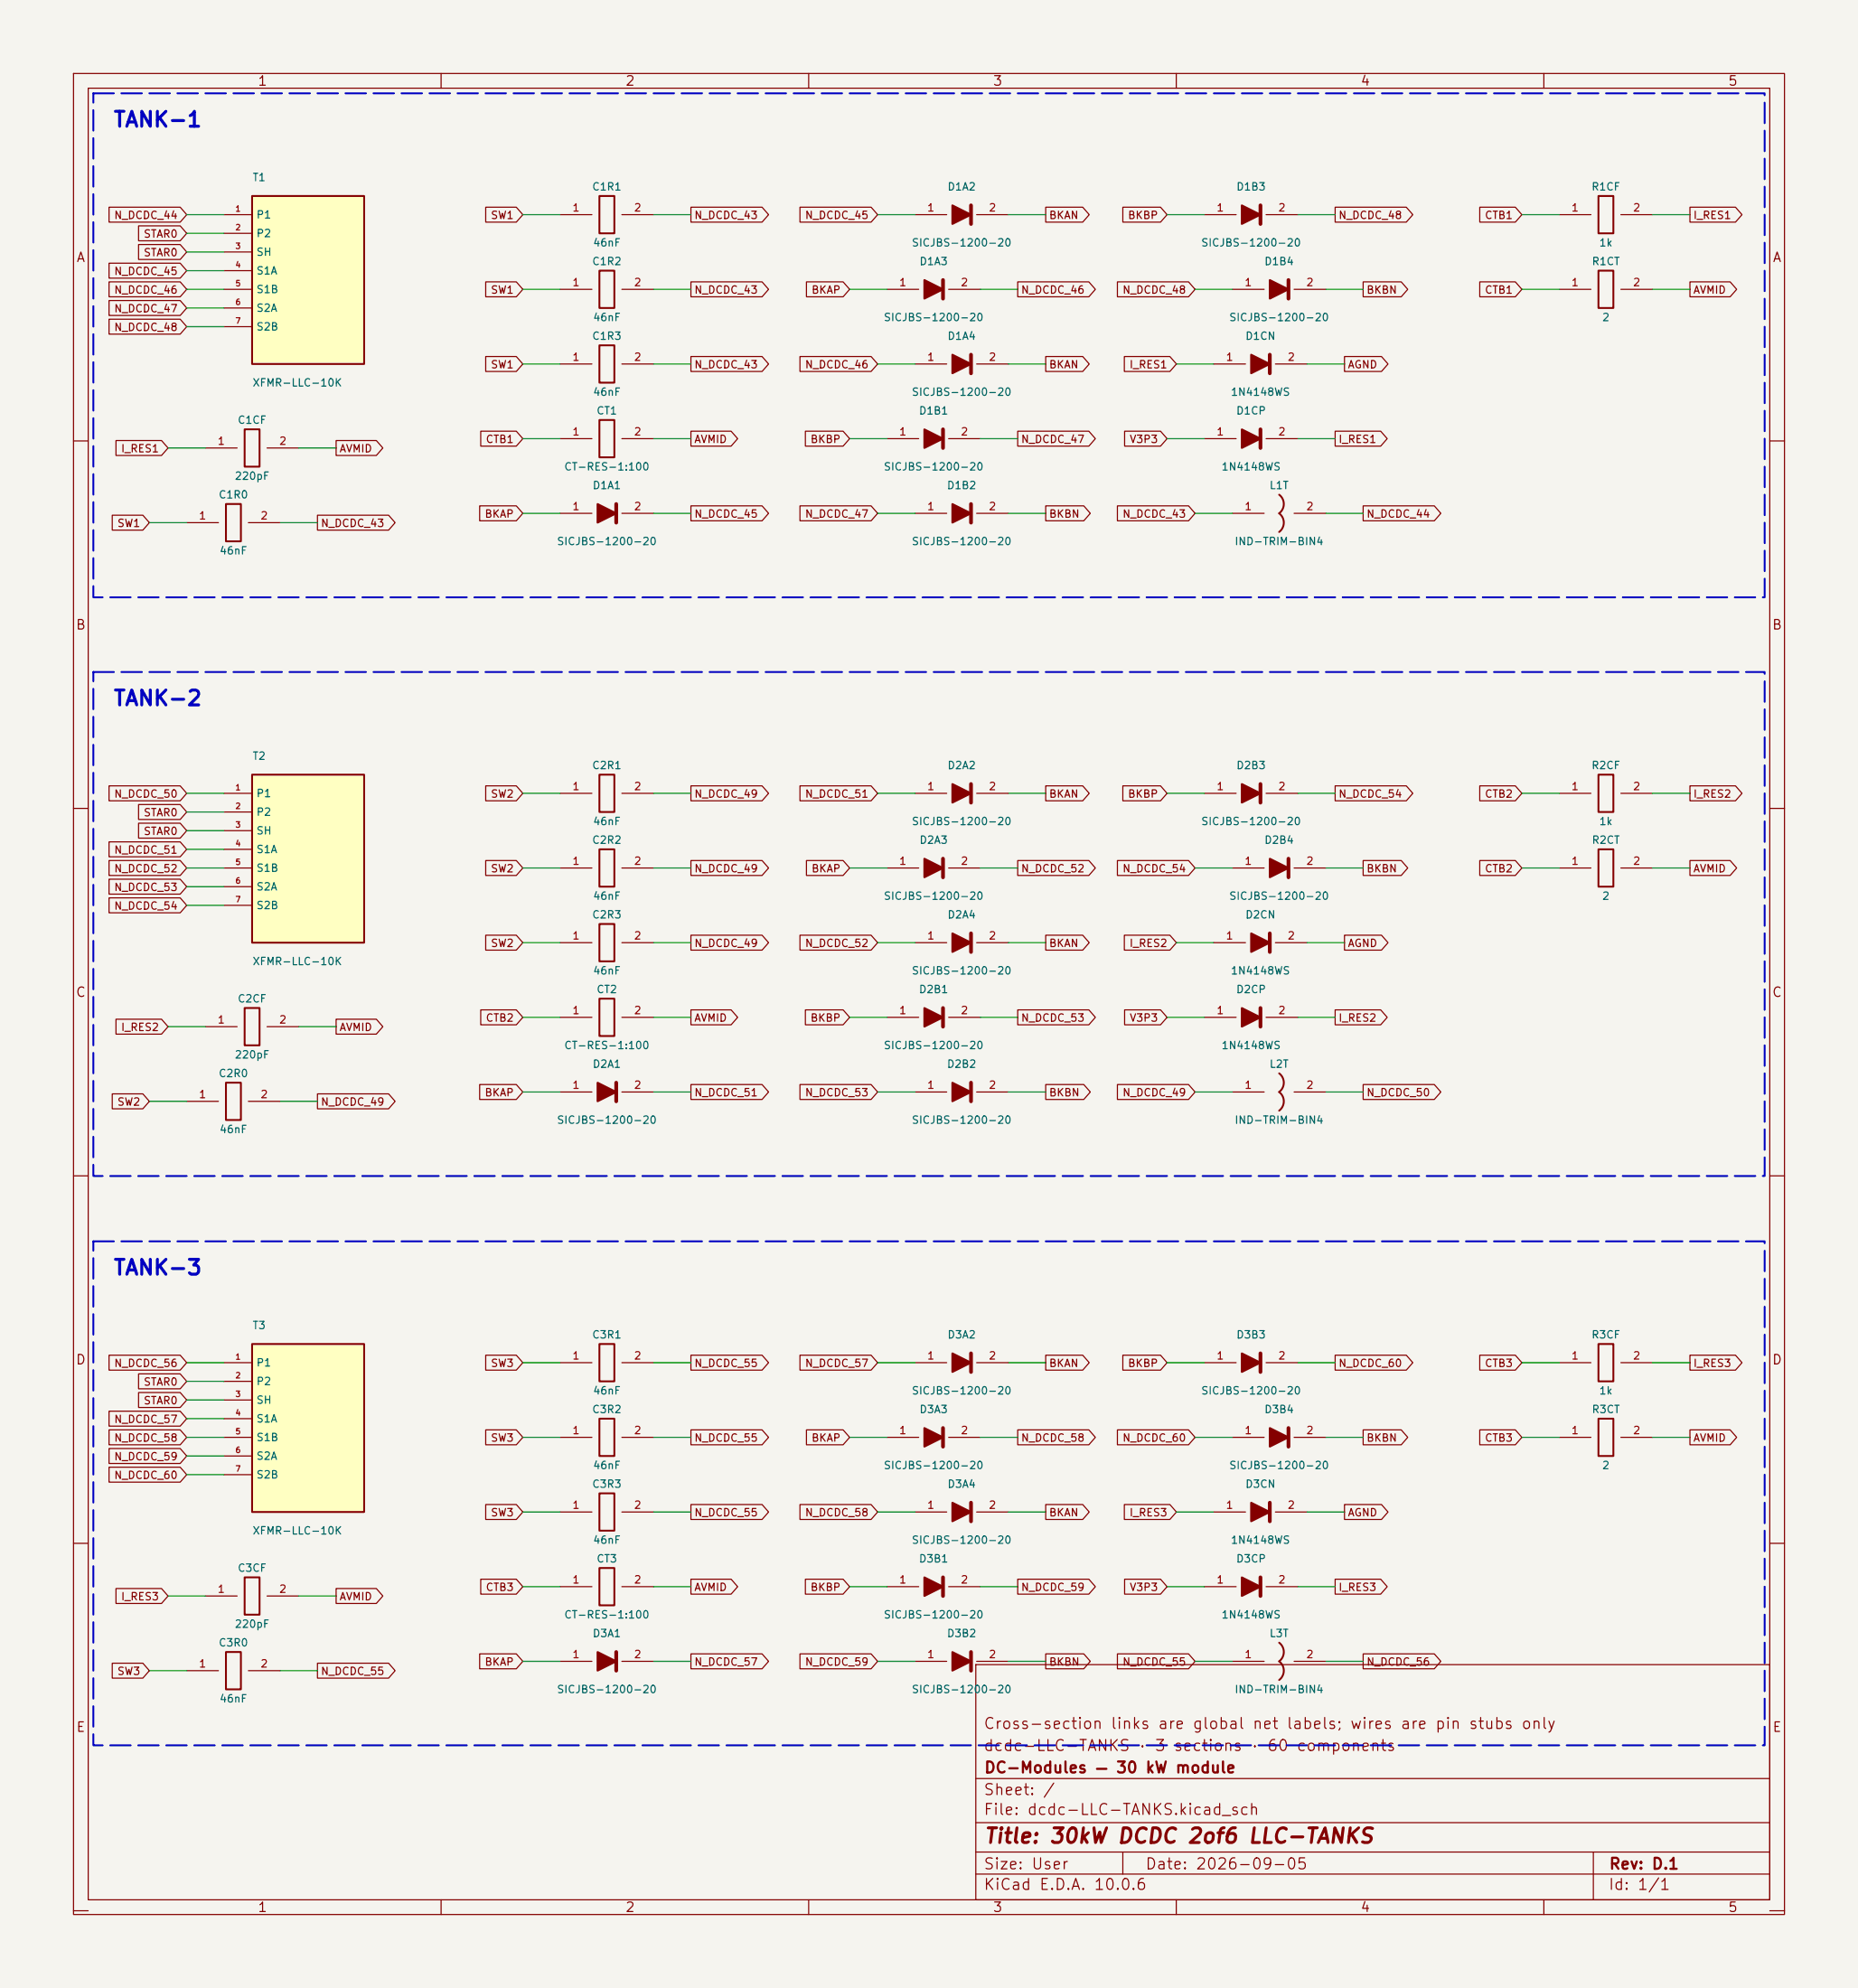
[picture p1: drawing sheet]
<svg xmlns="http://www.w3.org/2000/svg" width="253mm" height="271mm" viewBox="0 0 253 271" stroke-linecap="round" stroke-linejoin="round" font-family="sans-serif">
<path d="M0 0h252.7v270.5h-252.7z" fill="#f5f4ef" stroke="#f5f4ef" stroke-width=".12"/>
<g fill="none" stroke="#840000" stroke-width=".15">
<path d="M10 10h232.7v250.5h-232.7zM12 12h228.7v246.5h-228.7zM60 10v2M110 10v2M160 10v2M210 10v2M10 60h2M240.7 60h2M10 110h2M76.2 107.9h4.3M84.6 107.9h4.3M163.8 107.9h4.3"/>
<path d="M167.6 118.1h4.4M172.2 107.9h4.3M176 118.1h4.3M240.7 110h2M10 160h2M124.5 148.6h4.3M132.8 148.6h4.4M240.7 160h2M76.2 195.6h4.3M84.6 195.6h4.3M120.6 195.6h4.4M129 195.6h4.3"/>
<path d="M10 210h2M240.7 210h2M25.4 227.3h4.3M33.8 227.3h4.3M76.2 226.1h4.3M84.6 226.1h4.3M132.7 226.5h108v32h-108zM10 260h2M60 258.5v2M110 258.5v2M132.7 255h108M132.7 252h108"/>
<path d="M132.7 248h108M132.7 242h108M152.7 252v3M160 258.5v2M210 258.5v2M216.7 252v6.5M240.7 260h2"/>
</g>
<path d="M81.5 105.4h2.1v5.1h-2.1zM81.5 193h2.1v5.1h-2.1zM30.7 224.8h2.1v5.1h-2.1z" fill="none" stroke="#840000" stroke-width=".25"/>
<g fill="#840000" stroke="#840000" stroke-width=".25">
<path d="M172.7 116.8l2.6 1.3-2.6 1.3z"/>
<path d="M81.3 224.8l2.5 1.3-2.5 1.2z"/>
<path d="M168.9 106.7l2.5 1.2-2.5 1.3z"/>
<path d="M125.7 194.3l2.6 1.3-2.6 1.2z"/>
<path d="M129.5 147.3l2.6 1.3-2.6 1.3z"/>
</g>
<path d="M171.4 106.7v2.5M175.3 116.8v2.6M132.1 147.3v2.6M128.3 194.3v2.5M83.8 224.8v2.5" fill="none" stroke="#840000" stroke-width=".51"/>
<path d="M34.3 105.4h15.2v22.9h-15.2z" fill="#ffffc2"/>
<path d="M34.3 105.4h15.2v22.9h-15.2zM217.4 105.4h2.1v5.1h-2.1zM217.4 115.6h2.1v5h-2.1zM174 146a1.59 1.59 0 0 1 0 2.6 1.59 1.59 0 0 1 0 2.5M174 223.5a1.59 1.59 0 0 1 0 2.6 1.59 1.59 0 0 1 0 2.5" fill="none" stroke="#840000" stroke-width=".25"/>
<g fill="none" stroke="#840000" stroke-width=".15">
<path d="M30.5 107.9h3.8M30.5 110.5h3.8M30.5 113h3.8M30.5 115.6h3.8M30.5 118.1h3.8M120.6 118.1h4.4M124.5 107.9h4.3M129 118.1h4.3M132.8 107.9h4.4M212.1 107.9h4.3M212.1 118.1h4.3M220.5 107.9h4.3"/>
<path d="M220.5 118.1h4.3M30.5 120.6h3.8M30.5 123.2h3.8M120.6 138.4h4.4M124.5 128.3h4.3M129 138.4h4.3M132.8 128.3h4.4M163.8 138.4h4.3M165.1 128.3h4.3M172.2 138.4h4.3M173.5 128.3h4.3M167.6 148.6h4.4"/>
<path d="M176 148.6h4.3M124.5 185.4h4.3M132.8 185.4h4.4M120.6 215.9h4.4M129 215.9h4.3M163.8 215.9h4.3M172.2 215.9h4.3M124.5 226.1h4.3M132.8 226.1h4.4M167.6 226.1h4.4M176 226.1h4.3"/>
</g>
<g fill="#840000" stroke="#840000" stroke-width=".25">
<path d="M125.7 137.2l2.6 1.2-2.6 1.3z"/>
<path d="M125.7 214.6l2.6 1.3-2.6 1.3z"/>
<path d="M170.2 127l2.5 1.3-2.5 1.2z"/>
<path d="M129.5 127l2.6 1.3-2.6 1.2z"/>
<path d="M125.7 116.8l2.6 1.3-2.6 1.3z"/>
<path d="M168.9 214.6l2.5 1.3-2.5 1.3z"/>
<path d="M168.9 137.2l2.5 1.2-2.5 1.3z"/>
<path d="M129.5 106.7l2.6 1.2-2.6 1.3z"/>
<path d="M129.5 224.8l2.6 1.3-2.6 1.2z"/>
<path d="M129.5 184.1l2.6 1.3-2.6 1.3z"/>
</g>
<path d="M128.3 116.8v2.6M132.1 106.7v2.5M128.3 137.2v2.5M132.1 127v2.5M171.4 137.2v2.5M172.7 127v2.5M132.1 184.1v2.6M128.3 214.6v2.6M171.4 214.6v2.6M132.1 224.8v2.5" fill="none" stroke="#840000" stroke-width=".51"/>
<path d="M34.3 26.7h15.2v22.8h-15.2z" fill="#ffffc2"/>
<g fill="none" stroke="#840000" stroke-width=".25">
<path d="M34.3 26.7h15.2v22.8h-15.2zM81.5 26.7h2.1v5h-2.1zM81.5 36.8h2.1v5.1h-2.1zM217.4 26.7h2.1v5h-2.1zM217.4 36.8h2.1v5.1h-2.1zM33.3 58.4h2v5.1h-2zM81.5 57.1h2.1v5.1h-2.1zM81.5 47h2.1v5.1h-2.1zM30.7 68.6h2.1v5.1h-2.1zM81.5 115.6h2.1v5h-2.1zM81.5 135.9h2.1v5.1h-2.1zM81.5 125.7h2.1v5.1h-2.1z"/>
<path d="M217.4 182.9h2.1v5.1h-2.1zM217.4 193h2.1v5.1h-2.1z"/>
</g>
<g fill="none" stroke="#840000" stroke-width=".15">
<path d="M30.5 29.2h3.8M30.5 31.7h3.8M30.5 34.3h3.8M30.5 36.8h3.8M30.5 39.4h3.8M76.2 29.2h4.3M76.2 39.4h4.3M84.6 29.2h4.3M84.6 39.4h4.3M124.5 29.2h4.3M132.8 29.2h4.4M163.8 29.2h4.3"/>
<path d="M167.6 39.4h4.4M172.2 29.2h4.3M176 39.4h4.3M212.1 29.2h4.3M212.1 39.4h4.3M220.5 29.2h4.3M220.5 39.4h4.3M30.5 41.9h3.8M30.5 44.4h3.8M76.2 59.7h4.3M76.2 49.5h4.3M84.6 59.7h4.3"/>
<path d="M84.6 49.5h4.3M163.8 59.7h4.3M172.2 59.7h4.3M25.4 71.1h4.3M27.9 61h4.4M33.8 71.1h4.3M36.3 61h4.3M76.2 69.8h4.3M84.6 69.8h4.3M76.2 118.1h4.3M84.6 118.1h4.3M76.2 138.4h4.3"/>
<path d="M76.2 128.3h4.3M84.6 138.4h4.3M84.6 128.3h4.3M163.8 185.4h4.3M167.6 195.6h4.4M172.2 185.4h4.3M176 195.6h4.3M212.1 185.4h4.3M212.1 195.6h4.3M220.5 185.4h4.3M220.5 195.6h4.3M124.5 205.7h4.3"/>
<path d="M132.8 205.7h4.4M165.1 205.7h4.3M173.5 205.7h4.3"/>
</g>
<g fill="#840000" stroke="#840000" stroke-width=".25">
<path d="M129.5 204.5l2.6 1.2-2.6 1.3z"/>
<path d="M168.9 184.1l2.5 1.3-2.5 1.3z"/>
<path d="M172.7 194.3l2.6 1.3-2.6 1.2z"/>
<path d="M170.2 204.5l2.5 1.2-2.5 1.3z"/>
<path d="M81.3 68.6l2.5 1.2-2.5 1.3z"/>
<path d="M172.7 38.1l2.6 1.3-2.6 1.2z"/>
<path d="M168.9 27.9l2.5 1.3-2.5 1.3z"/>
<path d="M168.9 58.4l2.5 1.3-2.5 1.3z"/>
<path d="M129.5 27.9l2.6 1.3-2.6 1.3z"/>
</g>
<path d="M132.1 27.9v2.6M171.4 27.9v2.6M175.3 38.1v2.5M171.4 58.4v2.6M83.8 68.6v2.5M171.4 184.1v2.6M175.3 194.3v2.5M132.1 204.5v2.5M172.7 204.5v2.5" fill="none" stroke="#840000" stroke-width=".51"/>
<path d="M34.3 182.9h15.2v22.8h-15.2z" fill="#ffffc2"/>
<path d="M174 67.3a1.59 1.59 0 0 1 0 2.5 1.59 1.59 0 0 1 0 2.6M33.3 137.2h2v5h-2zM30.7 147.3h2.1v5.1h-2.1zM34.3 182.9h15.2v22.8h-15.2zM81.5 182.9h2.1v5.1h-2.1zM33.3 214.6h2v5.1h-2zM81.5 213.4h2.1v5h-2.1zM81.5 203.2h2.1v5.1h-2.1z" fill="none" stroke="#840000" stroke-width=".25"/>
<g fill="none" stroke="#840000" stroke-width=".15">
<path d="M14.8 28.2h9.7l.9 1-.9 1h-9.7zM14.8 38.4h9.7l.9 1-.9 1h-9.7zM14.8 35.8h9.7l.9 1-.9 1h-9.7zM18.8 33.3h5.7l.9 1-.9 1h-5.7zM18.8 30.7h5.7l.9 1-.9 1.1h-5.7zM66.1 38.4h4.1l.9 1-.9 1h-4.1zM66.1 28.2h4.1l.9 1-.9 1h-4.1zM94 28.2h9.7l.8 1-.8 1h-9.7zM94 38.4h9.7l.8 1-.8 1h-9.7zM108.8 28.2h9.7l.9 1-.9 1h-9.7zM109.7 38.4h5l.9 1-.9 1h-5zM120.6 39.4h4.4"/>
<path d="M129 39.4h4.3M138.4 38.4h9.7l.9 1-.9 1h-9.7zM142.2 28.2h5.1l.9 1-.9 1h-5.1zM152 38.4h9.7l.9 1-.9 1h-9.7zM152.7 28.2h5.2l.8 1-.8 1h-5.2zM181.6 28.2h9.7l.9 1-.9 1h-9.7zM185.4 38.4h5.2l.9 1-.9 1h-5.2zM201.3 38.4h4.8l.9 1-.9 1h-4.8zM201.3 28.2h4.8l.9 1-.9 1h-4.8zM229.9 28.2h6.2l.9 1-.9 1h-6.2zM229.9 38.4h5.4l.9 1-.9 1h-5.4zM14.8 43.4h9.7l.9 1-.9 1.1h-9.7z"/>
<path d="M14.8 40.9h9.7l.9 1-.9 1h-9.7zM15.8 59.9h6.2l.9 1.1-.9 1h-6.2zM45.7 59.9h5.5l.9 1.1-.9 1h-5.5zM65.4 58.7h4.8l.9 1-.9 1h-4.8zM66.1 48.5h4.1l.9 1-.9 1h-4.1zM94 58.7h5.4l.9 1-.9 1h-5.4zM94 48.5h9.7l.8 1-.8 1h-9.7zM108.8 48.5h9.7l.9 1-.9 1h-9.7zM109.5 58.7h5.2l.9 1-.9 1h-5.2zM120.6 59.7h4.4M124.5 49.5h4.3M129 59.7h4.3"/>
<path d="M132.8 49.5h4.4M138.4 58.7h9.7l.9 1-.9 1h-9.7zM142.2 48.5h5.1l.9 1-.9 1h-5.1zM152.9 48.5h6.2l.9 1-.9 1h-6.2zM153 58.7h4.9l.8 1-.8 1h-4.9zM165.1 49.5h4.3M173.5 49.5h4.3M181.6 58.7h6.2l.9 1-.9 1h-6.2zM182.9 48.5h5l.9 1-.9 1h-5zM15.3 70.1h4.1l.9 1-.9 1h-4.1zM43.2 70.1h9.7l.8 1-.8 1h-9.7zM65.2 68.8h5l.9 1-.9 1.1h-5z"/>
<path d="M94 68.8h9.7l.8 1-.8 1.1h-9.7zM108.8 68.8h9.7l.9 1-.9 1.1h-9.7zM124.5 69.8h4.3M132.8 69.8h4.4M142.2 68.8h5.2l.9 1-.9 1.1h-5.2zM152 68.8h9.7l.9 1-.9 1.1h-9.7zM167.6 69.8h4.4M176 69.8h4.3M185.4 68.8h9.7l.9 1-.9 1.1h-9.7zM14.8 114.6h9.7l.9 1-.9 1h-9.7zM14.8 117.1h9.7l.9 1-.9 1h-9.7zM14.8 119.6h9.7l.9 1-.9 1.1h-9.7z"/>
<path d="M14.8 106.9h9.7l.9 1-.9 1.1h-9.7zM18.8 112h5.7l.9 1-.9 1h-5.7zM18.8 109.5h5.7l.9 1-.9 1h-5.7zM66.1 106.9h4.1l.9 1-.9 1.1h-4.1zM66.1 117.1h4.1l.9 1-.9 1h-4.1zM94 117.1h9.7l.8 1-.8 1h-9.7zM94 106.9h9.7l.8 1-.8 1.1h-9.7zM108.8 106.9h9.7l.9 1-.9 1.1h-9.7zM109.7 117.1h5l.9 1-.9 1h-5zM138.4 117.1h9.7l.9 1-.9 1h-9.7zM142.2 106.9h5.1l.9 1-.9 1.1h-5.1zM152 117.1h9.7l.9 1-.9 1h-9.7z"/>
<path d="M152.7 106.9h5.2l.8 1-.8 1.1h-5.2zM181.6 106.9h9.7l.9 1-.9 1.1h-9.7zM185.4 117.1h5.2l.9 1-.9 1h-5.2zM201.3 117.1h4.8l.9 1-.9 1h-4.8zM201.3 106.9h4.8l.9 1-.9 1.1h-4.8zM229.9 106.9h6.2l.9 1-.9 1.1h-6.2zM229.9 117.1h5.4l.9 1-.9 1h-5.4zM14.8 122.2h9.7l.9 1-.9 1h-9.7zM15.8 138.7h6.2l.9 1-.9 1h-6.2zM27.9 139.7h4.4M36.3 139.7h4.3M45.7 138.7h5.5l.9 1-.9 1h-5.5z"/>
<path d="M65.4 137.4h4.8l.9 1-.9 1h-4.8zM66.1 127.3h4.1l.9 1-.9 1h-4.1zM94 127.3h9.7l.8 1-.8 1h-9.7zM94 137.4h5.4l.9 1-.9 1h-5.4zM108.8 127.3h9.7l.9 1-.9 1h-9.7zM109.5 137.4h5.2l.9 1-.9 1h-5.2zM138.4 137.4h9.7l.9 1-.9 1h-9.7zM142.2 127.3h5.1l.9 1-.9 1h-5.1zM152.9 127.3h6.2l.9 1-.9 1h-6.2zM153 137.4h4.9l.8 1-.8 1h-4.9zM181.6 137.4h6.2l.9 1-.9 1h-6.2zM182.9 127.3h5l.9 1-.9 1h-5z"/>
<path d="M15.3 148.8h4.1l.9 1.1-.9 1h-4.1zM25.4 149.9h4.3M33.8 149.9h4.3M43.2 148.8h9.7l.8 1.1-.8 1h-9.7zM65.2 147.6h5l.9 1-.9 1h-5zM76.2 148.6h4.3M84.6 148.6h4.3M94 147.6h9.7l.8 1-.8 1h-9.7zM108.8 147.6h9.7l.9 1-.9 1h-9.7zM142.2 147.6h5.2l.9 1-.9 1h-5.2zM152 147.6h9.7l.9 1-.9 1h-9.7zM185.4 147.6h9.7l.9 1-.9 1h-9.7z"/>
<path d="M14.8 199.6h9.7l.9 1.1-.9 1h-9.7zM14.8 197.1h9.7l.9 1-.9 1h-9.7zM14.8 194.6h9.7l.9 1-.9 1h-9.7zM14.8 192h9.7l.9 1-.9 1.1h-9.7zM14.8 184.4h9.7l.9 1-.9 1h-9.7zM18.8 189.5h5.7l.9 1-.9 1h-5.7zM18.8 186.9h5.7l.9 1.1-.9 1h-5.7zM30.5 185.4h3.8M30.5 188h3.8M30.5 190.5h3.8M30.5 193h3.8M30.5 195.6h3.8"/>
<path d="M30.5 198.1h3.8M66.1 194.6h4.1l.9 1-.9 1h-4.1zM66.1 184.4h4.1l.9 1-.9 1h-4.1zM76.2 185.4h4.3M84.6 185.4h4.3M94 184.4h9.7l.8 1-.8 1h-9.7zM94 194.6h9.7l.8 1-.8 1h-9.7zM108.8 184.4h9.7l.9 1-.9 1h-9.7zM109.7 194.6h5l.9 1-.9 1h-5zM138.4 194.6h9.7l.9 1-.9 1h-9.7zM142.2 184.4h5.1l.9 1-.9 1h-5.1zM152 194.6h9.7l.9 1-.9 1h-9.7z"/>
<path d="M152.7 184.4h5.2l.8 1-.8 1h-5.2zM181.6 184.4h9.7l.9 1-.9 1h-9.7zM185.4 194.6h5.2l.9 1-.9 1h-5.2zM201.3 194.6h4.8l.9 1-.9 1h-4.8zM201.3 184.4h4.8l.9 1-.9 1h-4.8zM229.9 194.6h5.4l.9 1-.9 1h-5.4zM229.9 184.4h6.2l.9 1-.9 1h-6.2zM15.8 216.2h6.2l.9 1-.9 1h-6.2zM27.9 217.2h4.4M30.5 200.7h3.8M36.3 217.2h4.3M45.7 216.2h5.5l.9 1-.9 1h-5.5z"/>
<path d="M65.4 214.9h4.8l.9 1-.9 1h-4.8zM66.1 204.7h4.1l.9 1-.9 1.1h-4.1zM76.2 215.9h4.3M76.2 205.7h4.3M84.6 215.9h4.3M84.6 205.7h4.3M94 204.7h9.7l.8 1-.8 1.1h-9.7zM94 214.9h5.4l.9 1-.9 1h-5.4zM108.8 204.7h9.7l.9 1-.9 1.1h-9.7zM109.5 214.9h5.2l.9 1-.9 1h-5.2zM138.4 214.9h9.7l.9 1-.9 1h-9.7zM142.2 204.7h5.1l.9 1-.9 1.1h-5.1z"/>
<path d="M152.9 204.7h6.2l.9 1-.9 1.1h-6.2zM153 214.9h4.9l.8 1-.8 1h-4.9zM181.6 214.9h6.2l.9 1-.9 1h-6.2zM182.9 204.7h5l.9 1-.9 1.1h-5zM15.3 226.3h4.1l.9 1-.9 1h-4.1zM43.2 226.3h9.7l.8 1-.8 1h-9.7zM65.2 225h5l.9 1.1-.9 1h-5zM94 225h9.7l.8 1.1-.8 1h-9.7zM108.8 225h9.7l.9 1.1-.9 1h-9.7zM142.2 225h5.2l.9 1.1-.9 1h-5.2zM152 225h9.7l.9 1.1-.9 1h-9.7zM185.4 225h9.7l.9 1.1-.9 1h-9.7z"/>
</g>
<g fill="#840000" stroke="#840000" stroke-width=".25">
<path d="M170.2 48.3l2.5 1.2-2.5 1.3z"/>
<path d="M129.5 68.6l2.6 1.2-2.6 1.3z"/>
<path d="M125.7 58.4l2.6 1.3-2.6 1.3z"/>
<path d="M81.3 147.3l2.5 1.3-2.5 1.3z"/>
<path d="M129.5 48.3l2.6 1.2-2.6 1.3z"/>
<path d="M125.7 38.1l2.6 1.3-2.6 1.2z"/>
</g>
<path d="M128.3 38.1v2.5M128.3 58.4v2.6M132.1 48.3v2.5M172.7 48.3v2.5M132.1 68.6v2.5M83.8 147.3v2.6" fill="none" stroke="#840000" stroke-width=".51"/>
<g fill="none" stroke="#009600" stroke-width=".15">
<path d="M25.4 29.2h5.1M25.4 39.4h5.1M25.4 31.7h5.1M25.4 34.3h5.1M25.4 36.8h5.1M71.1 29.2h5.1M71.1 39.4h5.1M88.9 29.2h5.1M88.9 39.4h5.1M115.6 39.4h5M119.4 29.2h5.1M133.3 39.4h5.1"/>
<path d="M137.2 29.2h5M158.7 29.2h5.1M162.6 39.4h5M176.5 29.2h5.1M180.3 39.4h5.1M207 29.2h5.1M207 39.4h5.1M224.8 29.2h5.1M224.8 39.4h5.1M25.4 44.4h5.1M25.4 41.9h5.1M71.1 59.7h5.1"/>
<path d="M71.1 49.5h5.1M88.9 59.7h5.1M88.9 49.5h5.1M115.6 59.7h5M119.4 49.5h5.1M133.3 59.7h5.1M137.2 49.5h5M158.7 59.7h5.1M160 49.5h5.1M176.5 59.7h5.1M177.8 49.5h5.1M20.3 71.1h5.1"/>
<path d="M22.9 61h5M38.1 71.1h5.1M40.6 61h5.1M71.1 69.8h5.1M88.9 69.8h5.1M119.4 69.8h5.1M137.2 69.8h5M162.6 69.8h5M180.3 69.8h5.1M25.4 118.1h5.1M25.4 107.9h5.1M25.4 115.6h5.1"/>
<path d="M25.4 113h5.1M25.4 110.5h5.1M71.1 118.1h5.1M71.1 107.9h5.1M88.9 118.1h5.1M88.9 107.9h5.1M115.6 118.1h5M119.4 107.9h5.1M133.3 118.1h5.1M137.2 107.9h5M158.7 107.9h5.1M162.6 118.1h5"/>
<path d="M176.5 107.9h5.1M180.3 118.1h5.1M207 118.1h5.1M207 107.9h5.1M224.8 118.1h5.1M224.8 107.9h5.1M22.9 139.7h5M25.4 120.6h5.1M25.4 123.2h5.1M40.6 139.7h5.1M71.1 128.3h5.1M71.1 138.4h5.1"/>
<path d="M88.9 128.3h5.1M88.9 138.4h5.1M115.6 138.4h5M119.4 128.3h5.1M133.3 138.4h5.1M137.2 128.3h5M158.7 138.4h5.1M160 128.3h5.1M176.5 138.4h5.1M177.8 128.3h5.1M20.3 149.9h5.1M38.1 149.9h5.1"/>
<path d="M71.1 148.6h5.1M88.9 148.6h5.1M119.4 148.6h5.1M137.2 148.6h5M162.6 148.6h5M180.3 148.6h5.1M25.4 185.4h5.1M25.4 195.6h5.1M25.4 190.5h5.1M25.4 193h5.1M25.4 198.1h5.1M25.4 188h5.1"/>
<path d="M71.1 185.4h5.1M71.1 195.6h5.1M88.9 185.4h5.1M88.9 195.6h5.1M115.6 195.6h5M119.4 185.4h5.1M133.3 195.6h5.1M137.2 185.4h5M158.7 185.4h5.1M162.6 195.6h5M176.5 185.4h5.1M180.3 195.6h5.1"/>
<path d="M207 185.4h5.1M207 195.6h5.1M224.8 185.4h5.1M224.8 195.6h5.1M22.9 217.2h5M25.4 200.7h5.1M40.6 217.2h5.1M71.1 205.7h5.1M71.1 215.9h5.1M88.9 205.7h5.1M88.9 215.9h5.1M115.6 215.9h5"/>
<path d="M119.4 205.7h5.1M133.3 215.9h5.1M137.2 205.7h5M158.7 215.9h5.1M160 205.7h5.1M176.5 215.9h5.1M177.8 205.7h5.1M20.3 227.3h5.1M38.1 227.3h5.1M71.1 226.1h5.1M88.9 226.1h5.1M119.4 226.1h5.1"/>
<path d="M137.2 226.1h5M162.6 226.1h5M180.3 226.1h5.1"/>
</g>
<path d="M12.7 12.7h227.3v68.6h-227.3zM12.7 91.4h227.3v68.6h-227.3zM12.7 168.9h227.3v68.6h-227.3z" fill="none" stroke="#0000c2" stroke-width=".25" stroke-dasharray="2.8 1"/>
<g font-size="2" fill="#0000c2">
<text x="15.3" y="17.8">TANK-1</text>
<text x="15.3" y="96.5">TANK-2</text>
<text x="15.3" y="174">TANK-3</text>
</g>
<text font-size="2" fill="#840000" x="133.7" y="251.3">Title: 30kW DCDC 2of6 LLC-TANKS</text>
<g font-size="1.5" fill="#840000">
<text x="133.7" y="238.6">dcdc-LLC-TANKS · 3 sections · 60 components</text>
<text x="133.7" y="235.6">Cross-section links are global net labels; wires are pin stubs only</text>
<text x="133.7" y="244.6">Sheet: /</text>
<text x="133.8" y="241.6">DC-Modules — 30 kW module</text>
<text x="133.7" y="247.3">File: dcdc-LLC-TANKS.kicad_sch</text>
<text x="133.7" y="257.5">KiCad E.D.A. 10.0.6</text>
<text x="133.7" y="254.7">Size: User</text>
<text x="155.7" y="254.7">Date: 2026-09-05</text>
<text x="218.7" y="257.5">Id: 1/1</text>
<text x="218.8" y="254.7">Rev: D.1</text>
</g>
<g font-size="1.3" fill="#840000">
<text x="35" y="12">1</text>
<text x="85" y="12">2</text>
<text x="135" y="12">3</text>
<text x="185" y="12">4</text>
<text x="235" y="12">5</text>
<text x="10.3" y="36">A</text>
<text x="241" y="36">A</text>
<text x="10.2" y="86">B</text>
<text x="240.9" y="86">B</text>
<text x="10.2" y="136">C</text>
<text x="240.9" y="136">C</text>
<text x="10.2" y="186">D</text>
<text x="240.9" y="186">D</text>
<text x="10.3" y="236">E</text>
<text x="241" y="236">E</text>
<text x="35" y="260.5">1</text>
<text x="85" y="260.5">2</text>
<text x="135" y="260.5">3</text>
<text x="185" y="260.5">4</text>
<text x="235" y="260.5">5</text>
</g>
<g font-size="1" fill="#006464">
<text x="34.3" y="24.9">T1</text>
<text x="34.8" y="30">P1</text>
<text x="80.5" y="26.2">C1R1</text>
<text x="128.8" y="26.2">D1A2</text>
<text x="168.1" y="26.2">D1B3</text>
<text x="216.4" y="26.2">R1CF</text>
<text x="34.8" y="32.5">P2</text>
<text x="34.8" y="35.1">SH</text>
<text x="80.6" y="33.8">46nF</text>
<text x="123.9" y="33.8">SICJBS-1200-20</text>
<text x="163.3" y="33.8">SICJBS-1200-20</text>
<text x="217.4" y="33.8">1k</text>
<text x="34.8" y="37.6">S1A</text>
<text x="34.8" y="40.1">S1B</text>
<text x="80.5" y="36.3">C1R2</text>
<text x="125" y="36.3">D1A3</text>
<text x="171.9" y="36.3">D1B4</text>
<text x="216.5" y="36.3">R1CT</text>
<text x="34.8" y="42.7">S2A</text>
<text x="34.8" y="45.2">S2B</text>
<text x="80.5" y="46.5">C1R3</text>
<text x="80.6" y="43.9">46nF</text>
<text x="120.1" y="43.9">SICJBS-1200-20</text>
<text x="128.8" y="46.5">D1A4</text>
<text x="167.1" y="43.9">SICJBS-1200-20</text>
<text x="169.3" y="46.5">D1CN</text>
<text x="217.9" y="43.9">2</text>
<text x="34.3" y="52.8">XFMR-LLC-10K</text>
<text x="32.3" y="57.9">C1CF</text>
<text x="80.6" y="54.1">46nF</text>
<text x="81.1" y="56.6">CT1</text>
<text x="123.9" y="54.1">SICJBS-1200-20</text>
<text x="124.9" y="56.6">D1B1</text>
<text x="167.3" y="54.1">1N4148WS</text>
<text x="168.1" y="56.6">D1CP</text>
<text x="31.8" y="65.5">220pF</text>
<text x="76.7" y="64.3">CT-RES-1:100</text>
<text x="120.1" y="64.3">SICJBS-1200-20</text>
<text x="166.1" y="64.3">1N4148WS</text>
<text x="29.7" y="68.1">C1R0</text>
<text x="80.5" y="66.8">D1A1</text>
<text x="128.7" y="66.8">D1B2</text>
<text x="172.6" y="66.8">L1T</text>
<text x="29.8" y="75.7">46nF</text>
<text x="75.7" y="74.4">SICJBS-1200-20</text>
<text x="123.9" y="74.4">SICJBS-1200-20</text>
<text x="167.9" y="74.4">IND-TRIM-BIN4</text>
<text x="34.3" y="103.6">T2</text>
<text x="80.5" y="104.9">C2R1</text>
<text x="128.8" y="104.9">D2A2</text>
<text x="168.1" y="104.9">D2B3</text>
<text x="216.4" y="104.9">R2CF</text>
<text x="34.8" y="108.7">P1</text>
<text x="34.8" y="111.3">P2</text>
<text x="34.8" y="113.8">SH</text>
<text x="80.6" y="112.5">46nF</text>
<text x="123.9" y="112.5">SICJBS-1200-20</text>
<text x="163.3" y="112.5">SICJBS-1200-20</text>
<text x="217.4" y="112.5">1k</text>
<text x="34.8" y="116.3">S1A</text>
<text x="34.8" y="118.9">S1B</text>
<text x="80.5" y="115.1">C2R2</text>
<text x="125" y="115.1">D2A3</text>
<text x="171.9" y="115.1">D2B4</text>
<text x="216.5" y="115.1">R2CT</text>
<text x="34.8" y="121.4">S2A</text>
<text x="34.8" y="124">S2B</text>
<text x="80.5" y="125.2">C2R3</text>
<text x="80.6" y="122.7">46nF</text>
<text x="120.1" y="122.7">SICJBS-1200-20</text>
<text x="128.8" y="125.2">D2A4</text>
<text x="167.1" y="122.7">SICJBS-1200-20</text>
<text x="169.3" y="125.2">D2CN</text>
<text x="217.9" y="122.7">2</text>
<text x="34.3" y="131.6">XFMR-LLC-10K</text>
<text x="32.3" y="136.7">C2CF</text>
<text x="80.6" y="132.8">46nF</text>
<text x="81.1" y="135.4">CT2</text>
<text x="123.9" y="132.8">SICJBS-1200-20</text>
<text x="124.9" y="135.4">D2B1</text>
<text x="167.3" y="132.8">1N4148WS</text>
<text x="168.1" y="135.4">D2CP</text>
<text x="76.7" y="143">CT-RES-1:100</text>
<text x="120.1" y="143">SICJBS-1200-20</text>
<text x="166.1" y="143">1N4148WS</text>
<text x="29.7" y="146.8">C2R0</text>
<text x="31.8" y="144.3">220pF</text>
<text x="80.5" y="145.5">D2A1</text>
<text x="128.7" y="145.5">D2B2</text>
<text x="172.6" y="145.5">L2T</text>
<text x="29.8" y="154.4">46nF</text>
<text x="75.7" y="153.2">SICJBS-1200-20</text>
<text x="123.9" y="153.2">SICJBS-1200-20</text>
<text x="167.9" y="153.2">IND-TRIM-BIN4</text>
<text x="34.3" y="181.1">T3</text>
<text x="80.5" y="182.4">C3R1</text>
<text x="128.8" y="182.4">D3A2</text>
<text x="168.1" y="182.4">D3B3</text>
<text x="216.4" y="182.4">R3CF</text>
<text x="34.8" y="186.2">P1</text>
<text x="34.8" y="188.7">P2</text>
<text x="34.8" y="191.3">SH</text>
<text x="80.6" y="190">46nF</text>
<text x="123.9" y="190">SICJBS-1200-20</text>
<text x="163.3" y="190">SICJBS-1200-20</text>
<text x="217.4" y="190">1k</text>
<text x="34.8" y="193.8">S1A</text>
<text x="34.8" y="196.3">S1B</text>
<text x="80.5" y="192.5">C3R2</text>
<text x="125" y="192.5">D3A3</text>
<text x="171.9" y="192.5">D3B4</text>
<text x="216.5" y="192.5">R3CT</text>
<text x="34.8" y="198.9">S2A</text>
<text x="34.8" y="201.4">S2B</text>
<text x="80.5" y="202.7">C3R3</text>
<text x="80.6" y="200.2">46nF</text>
<text x="120.1" y="200.2">SICJBS-1200-20</text>
<text x="128.8" y="202.7">D3A4</text>
<text x="167.1" y="200.2">SICJBS-1200-20</text>
<text x="169.3" y="202.7">D3CN</text>
<text x="217.9" y="200.2">2</text>
<text x="34.3" y="209">XFMR-LLC-10K</text>
<text x="32.3" y="214.1">C3CF</text>
<text x="80.6" y="210.3">46nF</text>
<text x="81.1" y="212.9">CT3</text>
<text x="123.9" y="210.3">SICJBS-1200-20</text>
<text x="124.9" y="212.9">D3B1</text>
<text x="167.3" y="210.3">1N4148WS</text>
<text x="168.1" y="212.9">D3CP</text>
<text x="31.8" y="221.7">220pF</text>
<text x="76.7" y="220.5">CT-RES-1:100</text>
<text x="120.1" y="220.5">SICJBS-1200-20</text>
<text x="166.1" y="220.5">1N4148WS</text>
<text x="29.7" y="224.3">C3R0</text>
<text x="80.5" y="223">D3A1</text>
<text x="128.7" y="223">D3B2</text>
<text x="172.6" y="223">L3T</text>
<text x="29.8" y="231.9">46nF</text>
<text x="75.7" y="230.6">SICJBS-1200-20</text>
<text x="123.9" y="230.6">SICJBS-1200-20</text>
<text x="167.9" y="230.6">IND-TRIM-BIN4</text>
</g>
<g font-size="1" fill="#a90000">
<text x="77.8" y="29">1</text>
<text x="86.2" y="29">2</text>
<text x="126" y="29">1</text>
<text x="134.4" y="29">2</text>
<text x="165.4" y="29">1</text>
<text x="173.8" y="29">2</text>
<text x="213.7" y="29">1</text>
<text x="222" y="29">2</text>
<text x="77.8" y="39.2">1</text>
<text x="86.2" y="39.2">2</text>
<text x="122.2" y="39.2">1</text>
<text x="130.6" y="39.2">2</text>
<text x="169.2" y="39.2">1</text>
<text x="177.6" y="39.2">2</text>
<text x="213.7" y="39.2">1</text>
<text x="222" y="39.2">2</text>
<text x="77.8" y="49.3">1</text>
<text x="86.2" y="49.3">2</text>
<text x="126" y="49.3">1</text>
<text x="134.4" y="49.3">2</text>
<text x="166.7" y="49.3">1</text>
<text x="175.1" y="49.3">2</text>
<text x="77.8" y="59.5">1</text>
<text x="86.2" y="59.5">2</text>
<text x="122.2" y="59.5">1</text>
<text x="130.6" y="59.5">2</text>
<text x="165.4" y="59.5">1</text>
<text x="173.8" y="59.5">2</text>
<text x="29.5" y="60.8">1</text>
<text x="37.9" y="60.8">2</text>
<text x="27" y="70.9">1</text>
<text x="35.4" y="70.9">2</text>
<text x="77.8" y="69.7">1</text>
<text x="86.2" y="69.7">2</text>
<text x="126" y="69.7">1</text>
<text x="134.4" y="69.7">2</text>
<text x="169.2" y="69.7">1</text>
<text x="177.6" y="69.7">2</text>
<text x="77.8" y="107.8">1</text>
<text x="86.2" y="107.8">2</text>
<text x="126" y="107.8">1</text>
<text x="134.4" y="107.8">2</text>
<text x="165.4" y="107.8">1</text>
<text x="173.8" y="107.8">2</text>
<text x="213.7" y="107.8">1</text>
<text x="222" y="107.8">2</text>
<text x="77.8" y="117.9">1</text>
<text x="86.2" y="117.9">2</text>
<text x="122.2" y="117.9">1</text>
<text x="130.6" y="117.9">2</text>
<text x="169.2" y="117.9">1</text>
<text x="177.6" y="117.9">2</text>
<text x="213.7" y="117.9">1</text>
<text x="222" y="117.9">2</text>
<text x="77.8" y="128.1">1</text>
<text x="86.2" y="128.1">2</text>
<text x="126" y="128.1">1</text>
<text x="134.4" y="128.1">2</text>
<text x="166.7" y="128.1">1</text>
<text x="175.1" y="128.1">2</text>
<text x="29.5" y="139.5">1</text>
<text x="37.9" y="139.5">2</text>
<text x="77.8" y="138.2">1</text>
<text x="86.2" y="138.2">2</text>
<text x="122.2" y="138.2">1</text>
<text x="130.6" y="138.2">2</text>
<text x="165.4" y="138.2">1</text>
<text x="173.8" y="138.2">2</text>
<text x="27" y="149.7">1</text>
<text x="35.4" y="149.7">2</text>
<text x="77.8" y="148.4">1</text>
<text x="86.2" y="148.4">2</text>
<text x="126" y="148.4">1</text>
<text x="134.4" y="148.4">2</text>
<text x="169.2" y="148.4">1</text>
<text x="177.6" y="148.4">2</text>
<text x="77.8" y="185.2">1</text>
<text x="86.2" y="185.2">2</text>
<text x="126" y="185.2">1</text>
<text x="134.4" y="185.2">2</text>
<text x="165.4" y="185.2">1</text>
<text x="173.8" y="185.2">2</text>
<text x="213.7" y="185.2">1</text>
<text x="222" y="185.2">2</text>
<text x="77.8" y="195.4">1</text>
<text x="86.2" y="195.4">2</text>
<text x="122.2" y="195.4">1</text>
<text x="130.6" y="195.4">2</text>
<text x="169.2" y="195.4">1</text>
<text x="177.6" y="195.4">2</text>
<text x="213.7" y="195.4">1</text>
<text x="222" y="195.4">2</text>
<text x="77.8" y="205.6">1</text>
<text x="86.2" y="205.6">2</text>
<text x="126" y="205.6">1</text>
<text x="134.4" y="205.6">2</text>
<text x="166.7" y="205.6">1</text>
<text x="175.1" y="205.6">2</text>
<text x="77.8" y="215.7">1</text>
<text x="86.2" y="215.7">2</text>
<text x="122.2" y="215.7">1</text>
<text x="130.6" y="215.7">2</text>
<text x="165.4" y="215.7">1</text>
<text x="173.8" y="215.7">2</text>
<text x="29.5" y="217">1</text>
<text x="37.9" y="217">2</text>
<text x="27" y="227.1">1</text>
<text x="35.4" y="227.1">2</text>
<text x="77.8" y="225.9">1</text>
<text x="86.2" y="225.9">2</text>
<text x="126" y="225.9">1</text>
<text x="134.4" y="225.9">2</text>
<text x="169.2" y="225.9">1</text>
<text x="177.6" y="225.9">2</text>
</g>
<g font-size="1" fill="#840000">
<text x="15.4" y="30.1">N_DCDC_44</text>
<text x="19.5" y="35.1">STAR0</text>
<text x="19.5" y="32.6">STAR0</text>
<text x="66.7" y="30.1">SW1</text>
<text x="94.4" y="30.1">N_DCDC_43</text>
<text x="109.4" y="30.1">N_DCDC_45</text>
<text x="142.6" y="30.1">BKAN</text>
<text x="153.3" y="30.1">BKBP</text>
<text x="182" y="30.1">N_DCDC_48</text>
<text x="201.9" y="30.1">CTB1</text>
<text x="230.2" y="30.1">I_RES1</text>
<text x="15.4" y="40.2">N_DCDC_46</text>
<text x="15.4" y="37.7">N_DCDC_45</text>
<text x="66.7" y="40.2">SW1</text>
<text x="94.4" y="40.2">N_DCDC_43</text>
<text x="110.3" y="40.2">BKAP</text>
<text x="138.8" y="40.2">N_DCDC_46</text>
<text x="152.6" y="40.2">N_DCDC_48</text>
<text x="185.8" y="40.2">BKBN</text>
<text x="201.9" y="40.2">CTB1</text>
<text x="230.2" y="40.2">AVMID</text>
<text x="15.4" y="45.3">N_DCDC_48</text>
<text x="15.4" y="42.8">N_DCDC_47</text>
<text x="66.7" y="50.4">SW1</text>
<text x="94.4" y="50.4">N_DCDC_43</text>
<text x="109.4" y="50.4">N_DCDC_46</text>
<text x="142.6" y="50.4">BKAN</text>
<text x="153.5" y="50.4">I_RES1</text>
<text x="183.3" y="50.4">AGND</text>
<text x="16.4" y="61.8">I_RES1</text>
<text x="46.1" y="61.8">AVMID</text>
<text x="66" y="60.5">CTB1</text>
<text x="94.4" y="60.5">AVMID</text>
<text x="110.2" y="60.5">BKBP</text>
<text x="138.8" y="60.5">N_DCDC_47</text>
<text x="153.6" y="60.5">V3P3</text>
<text x="182" y="60.5">I_RES1</text>
<text x="15.9" y="72">SW1</text>
<text x="43.6" y="72">N_DCDC_43</text>
<text x="65.9" y="70.7">BKAP</text>
<text x="94.4" y="70.7">N_DCDC_45</text>
<text x="109.4" y="70.7">N_DCDC_47</text>
<text x="142.6" y="70.7">BKBN</text>
<text x="152.6" y="70.7">N_DCDC_43</text>
<text x="185.8" y="70.7">N_DCDC_44</text>
<text x="15.4" y="108.8">N_DCDC_50</text>
<text x="19.5" y="113.9">STAR0</text>
<text x="19.5" y="111.3">STAR0</text>
<text x="66.7" y="108.8">SW2</text>
<text x="94.4" y="108.8">N_DCDC_49</text>
<text x="109.4" y="108.8">N_DCDC_51</text>
<text x="142.6" y="108.8">BKAN</text>
<text x="153.3" y="108.8">BKBP</text>
<text x="182" y="108.8">N_DCDC_54</text>
<text x="201.9" y="108.8">CTB2</text>
<text x="230.2" y="108.8">I_RES2</text>
<text x="15.4" y="116.4">N_DCDC_51</text>
<text x="15.4" y="119">N_DCDC_52</text>
<text x="66.7" y="119">SW2</text>
<text x="94.4" y="119">N_DCDC_49</text>
<text x="110.3" y="119">BKAP</text>
<text x="138.8" y="119">N_DCDC_52</text>
<text x="152.6" y="119">N_DCDC_54</text>
<text x="185.8" y="119">BKBN</text>
<text x="201.9" y="119">CTB2</text>
<text x="230.2" y="119">AVMID</text>
<text x="15.4" y="121.5">N_DCDC_53</text>
<text x="15.4" y="124">N_DCDC_54</text>
<text x="66.7" y="129.1">SW2</text>
<text x="94.4" y="129.1">N_DCDC_49</text>
<text x="109.4" y="129.1">N_DCDC_52</text>
<text x="142.6" y="129.1">BKAN</text>
<text x="153.5" y="129.1">I_RES2</text>
<text x="183.3" y="129.1">AGND</text>
<text x="16.4" y="140.5">I_RES2</text>
<text x="46.1" y="140.5">AVMID</text>
<text x="66" y="139.3">CTB2</text>
<text x="94.4" y="139.3">AVMID</text>
<text x="110.2" y="139.3">BKBP</text>
<text x="138.8" y="139.3">N_DCDC_53</text>
<text x="153.6" y="139.3">V3P3</text>
<text x="182" y="139.3">I_RES2</text>
<text x="65.9" y="149.4">BKAP</text>
<text x="94.4" y="149.4">N_DCDC_51</text>
<text x="109.4" y="149.4">N_DCDC_53</text>
<text x="142.6" y="149.4">BKBN</text>
<text x="152.6" y="149.4">N_DCDC_49</text>
<text x="185.8" y="149.4">N_DCDC_50</text>
<text x="15.9" y="150.7">SW2</text>
<text x="43.6" y="150.7">N_DCDC_49</text>
<text x="15.4" y="186.3">N_DCDC_56</text>
<text x="19.5" y="191.3">STAR0</text>
<text x="19.5" y="188.8">STAR0</text>
<text x="66.7" y="186.3">SW3</text>
<text x="94.4" y="186.3">N_DCDC_55</text>
<text x="109.4" y="186.3">N_DCDC_57</text>
<text x="142.6" y="186.3">BKAN</text>
<text x="153.3" y="186.3">BKBP</text>
<text x="182" y="186.3">N_DCDC_60</text>
<text x="201.9" y="186.3">CTB3</text>
<text x="230.2" y="186.3">I_RES3</text>
<text x="15.4" y="196.4">N_DCDC_58</text>
<text x="15.4" y="193.9">N_DCDC_57</text>
<text x="66.7" y="196.4">SW3</text>
<text x="94.4" y="196.4">N_DCDC_55</text>
<text x="110.3" y="196.4">BKAP</text>
<text x="138.8" y="196.4">N_DCDC_58</text>
<text x="152.6" y="196.4">N_DCDC_60</text>
<text x="185.8" y="196.4">BKBN</text>
<text x="201.9" y="196.4">CTB3</text>
<text x="230.2" y="196.4">AVMID</text>
<text x="15.4" y="201.5">N_DCDC_60</text>
<text x="15.4" y="199">N_DCDC_59</text>
<text x="66.7" y="206.6">SW3</text>
<text x="94.4" y="206.6">N_DCDC_55</text>
<text x="109.4" y="206.6">N_DCDC_58</text>
<text x="142.6" y="206.6">BKAN</text>
<text x="153.5" y="206.6">I_RES3</text>
<text x="183.3" y="206.6">AGND</text>
<text x="16.4" y="218">I_RES3</text>
<text x="46.1" y="218">AVMID</text>
<text x="66" y="216.7">CTB3</text>
<text x="94.4" y="216.7">AVMID</text>
<text x="110.2" y="216.7">BKBP</text>
<text x="138.8" y="216.7">N_DCDC_59</text>
<text x="153.6" y="216.7">V3P3</text>
<text x="182" y="216.7">I_RES3</text>
<text x="65.9" y="226.9">BKAP</text>
<text x="94.4" y="226.9">N_DCDC_57</text>
<text x="109.4" y="226.9">N_DCDC_59</text>
<text x="142.6" y="226.9">BKBN</text>
<text x="152.6" y="226.9">N_DCDC_55</text>
<text x="185.8" y="226.9">N_DCDC_56</text>
<text x="15.9" y="228.2">SW3</text>
<text x="43.6" y="228.2">N_DCDC_55</text>
</g>
<g font-size=".8" fill="#a90000">
<text x="31.9" y="29">1</text>
<text x="31.9" y="31.5">2</text>
<text x="31.9" y="34.1">3</text>
<text x="31.9" y="36.6">4</text>
<text x="31.9" y="39.1">5</text>
<text x="31.9" y="41.7">6</text>
<text x="31.9" y="44.2">7</text>
<text x="31.9" y="107.7">1</text>
<text x="31.9" y="110.3">2</text>
<text x="31.9" y="112.8">3</text>
<text x="31.9" y="115.3">4</text>
<text x="31.9" y="117.9">5</text>
<text x="31.9" y="120.4">6</text>
<text x="31.9" y="123">7</text>
<text x="31.9" y="185.2">1</text>
<text x="31.9" y="187.7">2</text>
<text x="31.9" y="190.3">3</text>
<text x="31.9" y="192.8">4</text>
<text x="31.9" y="195.4">5</text>
<text x="31.9" y="197.9">6</text>
<text x="31.9" y="200.4">7</text>
</g>
</svg>
